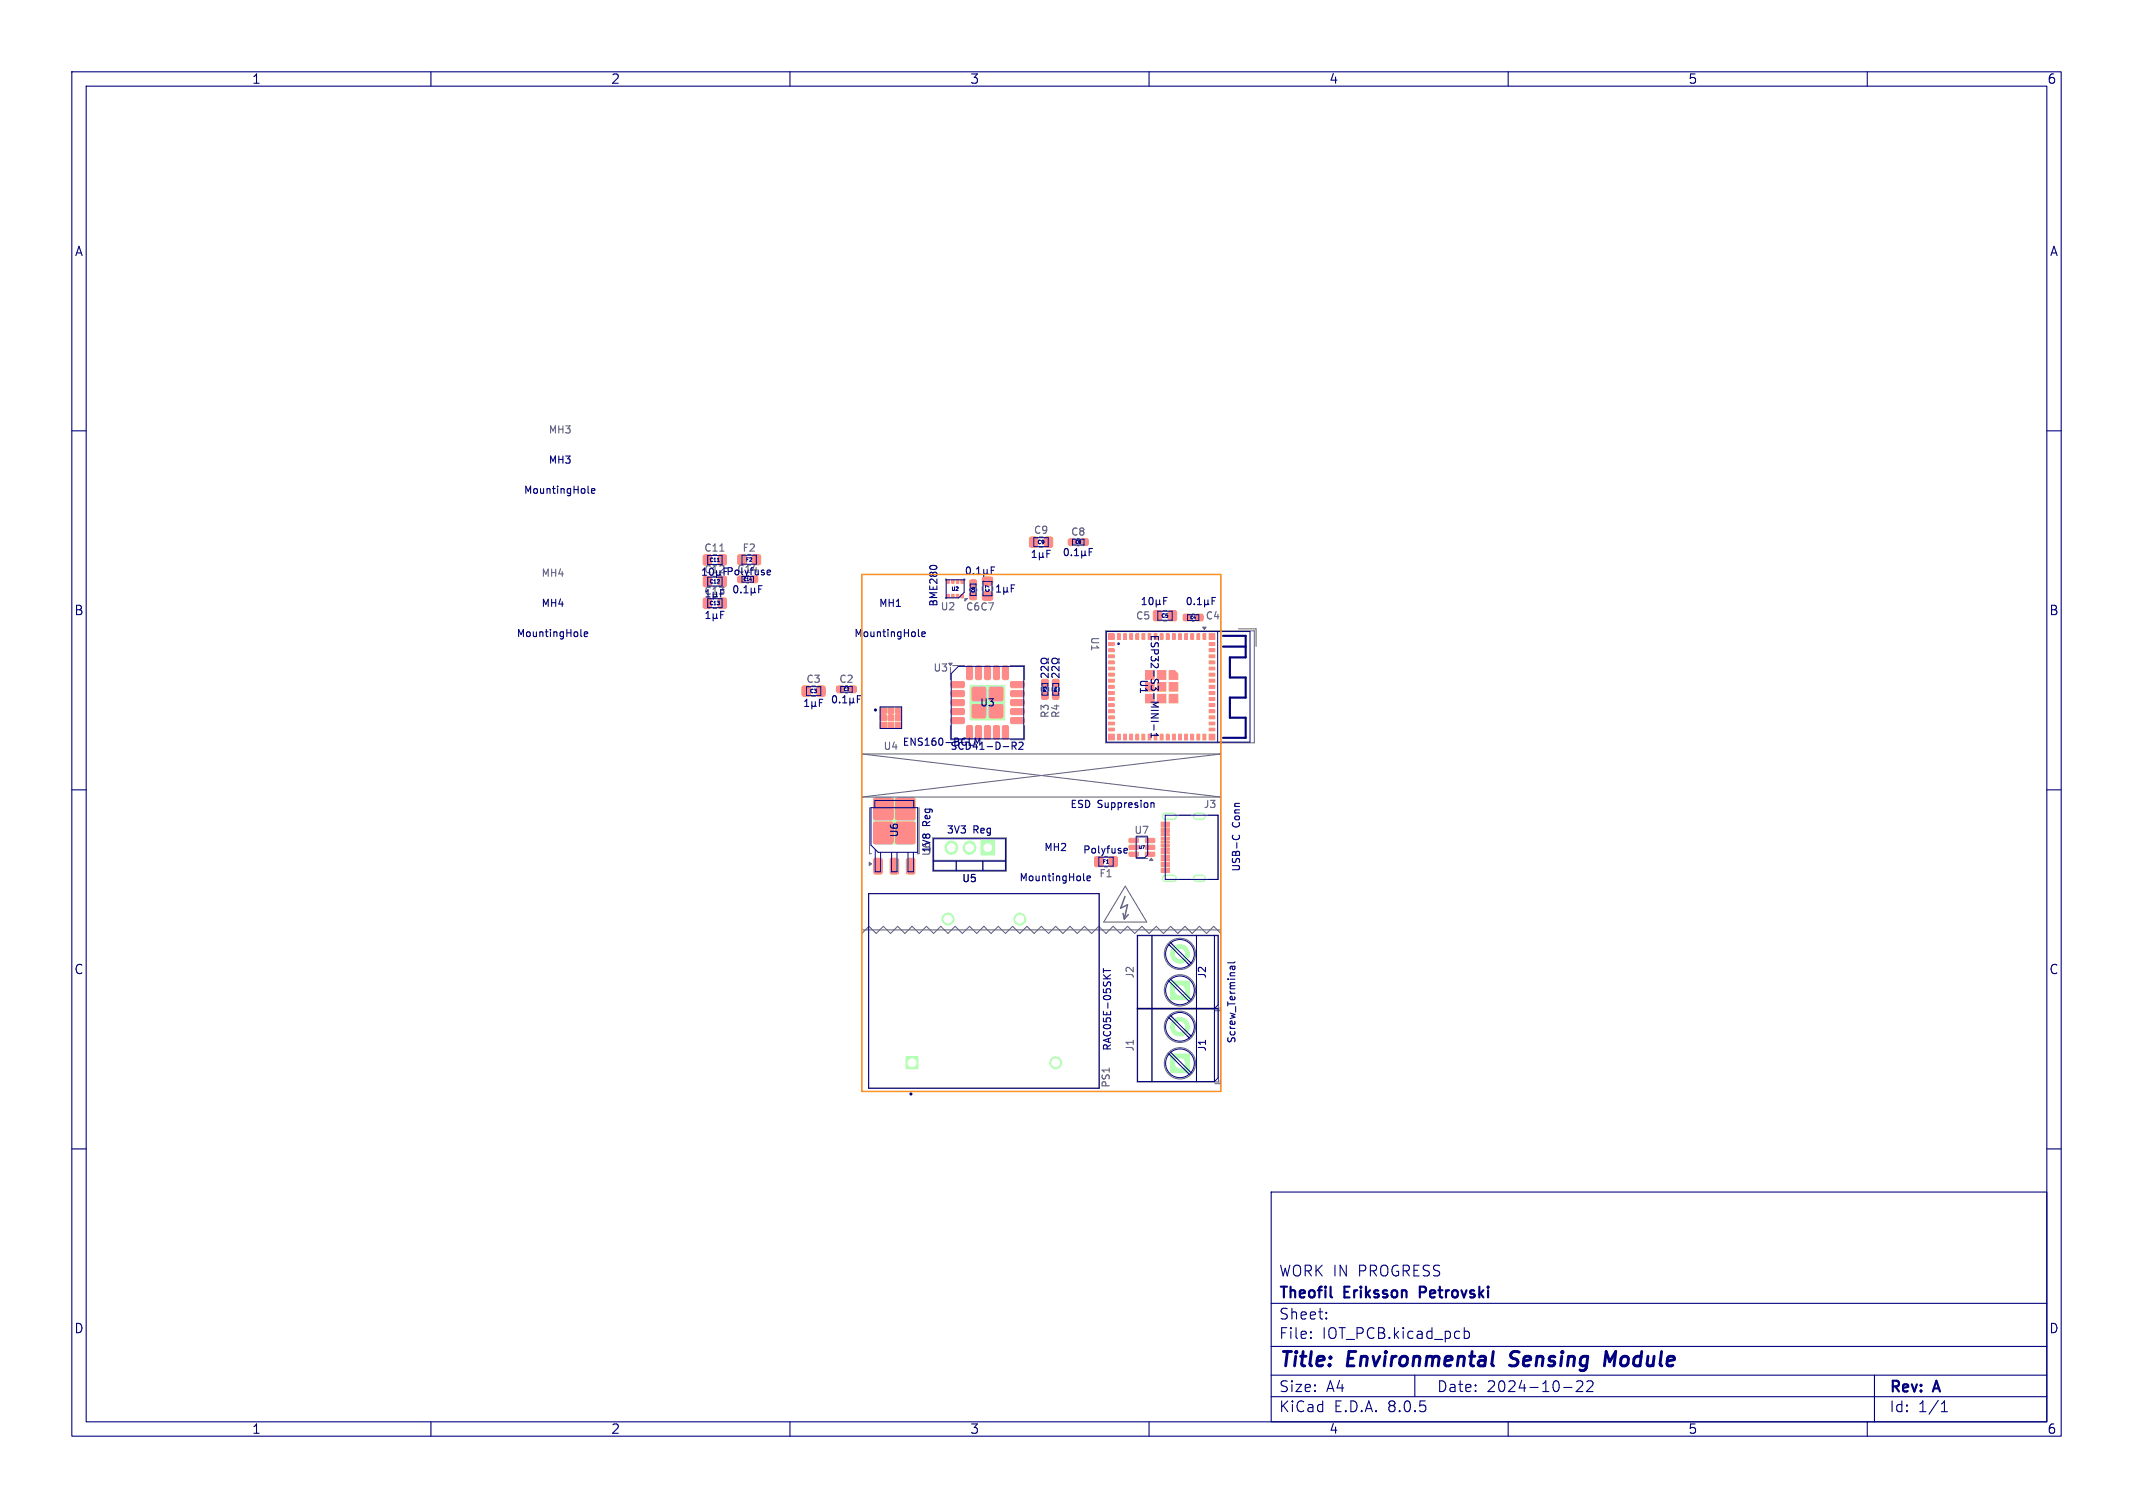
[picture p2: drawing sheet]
<svg xmlns="http://www.w3.org/2000/svg" width="297mm" height="210mm" viewBox="0 0 297 210" stroke-linecap="round" stroke-linejoin="round" font-family="sans-serif">
<g fill="#b3ffb3" stroke="#b3ffb3" stroke-width=".14">
<path d="M167.5 88.3h.4v.8h-.4z"/>
<path d="M166.6 88.3h.4v.8h-.4z"/>
<path d="M165.8 88.3h.4v.8h-.4z"/>
<path d="M164.9 88.3h.4v.8h-.4z"/>
<path d="M164.1 88.3h.4v.8h-.4z"/>
<path d="M163.3 88.3h.3v.8h-.3z"/>
<path d="M162.4 88.3h.4v.8h-.4z"/>
<path d="M161.6 88.3h.3v.8h-.3z"/>
<path d="M159 88.3h.4v.8h-.4z"/>
<path d="M158.2 88.3h.4v.8h-.4z"/>
<path d="M157.3 88.3h.4v.8h-.4z"/>
<path d="M156.5 88.3h.4v.8h-.4z"/>
<path d="M155.6 88.3h.4v.8h-.4z"/>
<path d="M154.3 89.5h.9v.4h-.9z"/>
<path d="M154.3 90.4h.9v.3h-.9z"/>
<path d="M154.3 91.2h.9v.4h-.9z"/>
<path d="M154.3 92.1h.9v.3h-.9z"/>
<path d="M154.3 92.9h.9v.4h-.9z"/>
<path d="M154.3 93.7h.9v.4h-.9z"/>
<path d="M154.3 94.6h.9v.4h-.9z"/>
<path d="M154.3 95.4h.9v.4h-.9z"/>
<path d="M154.3 96.3h.9v.4h-.9z"/>
<path d="M154.3 97.1h.9v.4h-.9z"/>
<path d="M154.3 98h.9v.4h-.9z"/>
<path d="M154.3 98.8h.9v.5h-.9z"/>
<path d="M154.3 99.7h.9v.4h-.9z"/>
<path d="M154.3 100.5h.9v.5h-.9z"/>
<path d="M154.3 101.4h.9v.4h-.9z"/>
<path d="M155.6 102.2h.4v.9h-.4z"/>
<path d="M156.5 102.2h.4v.9h-.4z"/>
<path d="M157.3 102.2h.4v.9h-.4z"/>
<path d="M158.2 102.2h.4v.9h-.4z"/>
<path d="M159 102.2h.4v.9h-.4z"/>
<path d="M159.9 102.2h.4v.9h-.4z"/>
<path d="M160.7 102.2h.4v.9h-.4z"/>
<path d="M161.6 102.2h.3v.9h-.3z"/>
<path d="M162.4 102.2h.4v.9h-.4z"/>
<path d="M163.3 102.2h.3v.9h-.3z"/>
<path d="M164.1 102.2h.4v.9h-.4z"/>
<path d="M164.9 102.2h.4v.9h-.4z"/>
<path d="M165.8 102.2h.4v.9h-.4z"/>
<path d="M166.6 102.2h.4v.9h-.4z"/>
<path d="M167.5 102.2h.4v.9h-.4z"/>
<path d="M168.3 101.4h.9v.4h-.9z"/>
<path d="M168.3 100.5h.9v.5h-.9z"/>
<path d="M168.3 99.7h.9v.4h-.9z"/>
<path d="M168.3 98.8h.9v.5h-.9z"/>
<path d="M168.3 98h.9v.4h-.9z"/>
<path d="M168.3 97.1h.9v.4h-.9z"/>
<path d="M168.3 96.3h.9v.4h-.9z"/>
<path d="M168.3 95.4h.9v.4h-.9z"/>
<path d="M168.3 94.6h.9v.4h-.9z"/>
<path d="M168.3 93.7h.9v.4h-.9z"/>
<path d="M168.3 92.9h.9v.4h-.9z"/>
<path d="M168.3 92.1h.9v.3h-.9z"/>
<path d="M168.3 91.2h.9v.4h-.9z"/>
<path d="M168.3 90.4h.9v.3h-.9z"/>
<path d="M168.3 89.5h.9v.4h-.9z"/>
<path d="M162.8 93.4h.8l.4 .4v.8h-1.2z"/>
<path d="M161.2 93.4h1.1v1.2h-1.1z"/>
<path d="M159.5 93.4h1.2v1.2h-1.2z"/>
<path d="M162.8 95.1h1.2v1.2h-1.2z"/>
<path d="M161.2 95.1h1.1v1.2h-1.1z"/>
<path d="M159.5 95.1h1.2v1.2h-1.2z"/>
<path d="M162.8 96.7h1.2v1.2h-1.2z"/>
<path d="M161.2 96.7h1.1v1.2h-1.1z"/>
<path d="M159.5 96.7h1.2v1.2h-1.2z"/>
<path d="M168.3 88.3h.9v.8h-.9z"/>
<path d="M154.3 88.3h.9v.8h-.9z"/>
<path d="M154.3 102.2h.9v.9h-.9z"/>
<path d="M168.3 102.2h.9v.9h-.9z"/>
<path d="M126.2 147.2h1.6v1.6h-1.6z"/>
<path d="M102.8 77.3h.2h.8l.1 .2-.1 1.1-.1 .1-.9-.1-.1-.2z"/>
<path d="M104.8 77.3h.2h.8l.1 .2-.1 1.1-.1 .1-.9-.1-.1-.2z"/>
<path d="M145.1 96.5h.8v.8h-.8z"/>
<path d="M145.1 94.7h.8v.8h-.8z"/>
<path d="M163 146.8h2.6v2.6h-2.6z"/>
<path d="M146.6 96.5h.8v.8h-.8z"/>
<path d="M146.6 94.7h.8v.8h-.8z"/>
<path d="M154.5 119.4l.1-.1 .9 .1 .1 .1-.1 1.1-.2 .1-.8-.1-.1-.1z"/>
<path d="M152.5 119.4l.1-.1 .9 .1 .1 .1-.1 1.1-.2 .1-.8-.1-.1-.1z"/>
<path d="M162.7 85.1l.2-.1 .9 .1v.2v1.1l-.2 .1-.9-.1v-.2z"/>
<path d="M160.7 85.1l.1-.1 .9 .1 .1 .2-.1 1.1-.2 .1-.8-.1-.1-.2z"/>
<path d="M121.7 119.6l.9-.1 .2 .2v1.8l-.1 .2h-.8l-.2-.1z"/>
<path d="M124 119.6l.9-.1 .2 .2v1.8l-.1 .2h-.8l-.3-.1z"/>
<path d="M121.7 114.5h.2h2.4l.1 .2-.1 2.8h-.2h-2.4l-.1-.2z"/>
<path d="M124.7 114.5h.2h2.5v.2v2.8h-.2h-2.5v-.2z"/>
<path d="M121.7 111.2l.2-.1h5.3l.2 .1v.2v5.9v.2h-.2h-5.3h-.2l-.1-.2v-5.9z"/>
<path d="M121.7 111.2l.2-.1 2.4 .1 .1 .2-.1 2.7-.2 .1-2.4-.1-.1-.2z"/>
<path d="M124.7 111.2l.2-.1 2.5 .1v.2v2.7l-.2 .1-2.5-.1v-.2z"/>
<path d="M126.3 119.6l.9-.1 .2 .2v1.8l-.1 .2h-.8l-.3-.1z"/>
<path d="M163 136.6h2.6v2.6h-2.6z"/>
<path d="M161.7 120.9h1.1v.6h-1.1z"/>
<path d="M161.7 120.1h1.1v.6h-1.1z"/>
<path d="M161.7 119.1h1.1v.3h-1.1z"/>
<path d="M161.7 118.1h1.1v.3h-1.1z"/>
<path d="M161.7 117.6h1.1v.3h-1.1z"/>
<path d="M161.7 116.6h1.1v.3h-1.1z"/>
<path d="M161.7 114.5h1.1v.6h-1.1z"/>
<path d="M161.7 115.3h1.1v.6h-1.1z"/>
<path d="M161.7 116.1h1.1v.3h-1.1z"/>
<path d="M161.7 117.1h1.1v.3h-1.1z"/>
<path d="M161.7 118.6h1.1v.3h-1.1z"/>
<path d="M161.7 119.6h1.1v.3h-1.1z"/>
<path d="M98 80.3h.2h.8l.1 .2-.1 1.1-.2 .1-.8-.1-.1-.1z"/>
<path d="M100.1 80.3h.1h.9l.1 .2-.1 1.1-.2 .1-.8-.1-.1-.1z"/>
<path d="M98 77.3h.2h.8l.1 .2-.1 1.1-.2 .1-.8-.1-.1-.1z"/>
<path d="M100.1 77.3h.1h.9l.1 .2-.1 1.1-.2 .1-.8-.1-.1-.1z"/>
<path d="M136.6 117.1h1.9v2h-1.9z"/>
<path d="M143.4 74.8h.2h.8l.1 .2-.1 1.2h-.1h-.9l-.1-.2z"/>
<path d="M145.5 74.8h.2h.8l.1 .2-.1 1.2h-.2h-.8l-.1-.2z"/>
<path d="M148.8 75.1h.9v.8h-.9z"/>
<path d="M150.5 75.1h1v.8h-1z"/>
<path d="M135.1 80.8h.8v.9h-.8z"/>
<path d="M135.1 82.5h.8v1h-.8z"/>
<path d="M116.5 95.6h1v.8h-1z"/>
<path d="M118.3 95.6h.9v.8h-.9z"/>
<path d="M159.5 118.7h1.2l.1 .5h-.2h-1l-.1-.1z"/>
<path d="M159.5 117.7h1.2l.1 .5-.2 .1h-1l-.1-.2z"/>
<path d="M159.5 116.8h1.2l.1 .5-.2 .1-1-.1-.1-.1z"/>
<path d="M157.2 116.8h1.2l.1 .5-.1 .1-1.1-.1-.1-.1z"/>
<path d="M157.2 117.7h1.2l.1 .5-.1 .1h-1.1l-.1-.2z"/>
<path d="M157.2 118.7h1.2l.1 .5h-.1h-1.1l-.1-.1z"/>
<path d="M133.8 82.8h.4v.5h-.4z"/>
<path d="M133.2 82.8h.3v.5h-.3z"/>
<path d="M132.5 82.8h.3v.5h-.3z"/>
<path d="M131.8 82.8h.4v.5h-.4z"/>
<path d="M131.8 80.7h.4v.5h-.4z"/>
<path d="M132.5 80.7h.3v.5h-.3z"/>
<path d="M133.2 80.7h.3v.5h-.3z"/>
<path d="M133.8 80.7h.4v.5h-.4z"/>
<path d="M98 83.3h.2h.8l.1 .2-.1 1.2h-.2h-.8l-.1-.2z"/>
<path d="M100.1 83.3h.1h.9l.1 .2-.1 1.2h-.2h-.8l-.1-.2z"/>
<path d="M132.5 95l1.7-.1 .1 .2v.5l-.2 .2h-1.6l-.1-.2z"/>
<path d="M132.5 96.2h1.7l.1 .2v.5l-.2 .1h-1.6l-.1-.2z"/>
<path d="M132.5 97.5l1.7-.1 .1 .2v.5l-.2 .2h-1.6l-.1-.2z"/>
<path d="M132.5 98.7h1.7l.1 .2v.5l-.2 .1h-1.6l-.1-.2z"/>
<path d="M132.5 100l1.7-.1 .1 .2v.5l-.2 .2h-1.6l-.1-.2z"/>
<path d="M134.6 101.1h.6l.2 .1v1.5l-.1 .2-.5 .1-.2-.2z"/>
<path d="M135.9 101.1h.6l.2 .1v1.5l-.2 .2-.5 .1-.2-.2z"/>
<path d="M137.1 101.1h.6l.2 .1v1.5l-.1 .2-.5 .1-.2-.2z"/>
<path d="M138.4 101.1h.6l.2 .1v1.5l-.2 .2-.5 .1-.2-.2z"/>
<path d="M139.6 101.1h.6l.2 .1v1.5l-.1 .2-.5 .1-.2-.2z"/>
<path d="M140.8 100l1.7-.1 .1 .2v.5l-.2 .2h-1.6l-.1-.2z"/>
<path d="M140.8 98.7h1.7l.1 .2v.5l-.2 .1h-1.6l-.1-.2z"/>
<path d="M140.8 97.5l1.7-.1 .1 .2v.5l-.2 .2h-1.6l-.1-.2z"/>
<path d="M140.8 96.2h1.7l.1 .2v.5l-.2 .1h-1.6l-.1-.2z"/>
<path d="M140.8 95l1.7-.1 .1 .2v.5l-.2 .2h-1.6l-.1-.2z"/>
<path d="M139.6 92.8l.6-.1 .2 .2v1.5l-.1 .2-.5 .1-.2-.2z"/>
<path d="M138.4 92.8l.6-.1 .2 .2v1.5l-.2 .2-.5 .1-.2-.2z"/>
<path d="M137.1 92.8l.6-.1 .2 .2v1.5l-.1 .2-.5 .1-.2-.2z"/>
<path d="M135.9 92.8l.6-.1 .2 .2v1.5l-.2 .2-.5 .1-.2-.2z"/>
<path d="M134.6 92.8l.6-.1 .2 .2v1.5l-.1 .2-.5 .1-.2-.2z"/>
<path d="M135.1 95.4h4.8v4.8h-4.8z"/>
<path d="M164.8 85.6h.9v.8h-.9z"/>
<path d="M166.5 85.6h1v.8h-1z"/>
<path d="M111.7 95.6l.2-.1 .9 .1v.2v1.1l-.2 .1-.9-.1v-.2z"/>
<path d="M113.8 95.6l.2-.1 .8 .1 .1 .2-.1 1.1-.1 .1-.9-.1-.1-.2z"/>
<path d="M122.6 98.5h.8v.8h-.8z"/>
<path d="M122.6 99.5h.8v.9h-.8z"/>
<path d="M122.6 100.6h.8v.8h-.8z"/>
<path d="M123.6 100.6h.9v.8h-.9z"/>
<path d="M124.7 100.6h.8v.8h-.8z"/>
<path d="M124.7 99.5h.8v.9h-.8z"/>
<path d="M124.7 98.5h.8v.8h-.8z"/>
<path d="M123.6 98.5h.9v.8h-.9z"/>
<path d="M123.7 99.6h.7v.7h-.7z"/>
<path d="M136.8 80.4l.2-.1 1.2 .1v.2v.8l-.2 .1-1.2-.1v-.1z"/>
<path d="M136.8 82.5l.2-.1 1.2 .1v.2v.8l-.2 .1-1.2-.1v-.2z"/>
<circle cx="147" cy="148" r=".82"/>
<circle cx="142" cy="128" r=".82"/>
<circle cx="132" cy="128" r=".82"/>
<circle cx="164.3" cy="143" r="1.3"/>
<circle cx="164.3" cy="132.8" r="1.3"/>
</g>
<path d="M162.3 113.7h1.1M166.6 113.7h.8M162.3 122.3h1.1M166.6 122.3h.8" fill="none" stroke="#b3ffb3" stroke-width="1.1"/>
<path d="M132.5 118v.1M135 118v.1" fill="none" stroke="#b3ffb3" stroke-width="1.9"/>
<g fill="#fff" stroke="#fff" stroke-width=".14">
<circle cx="127" cy="148" r=".55"/>
<circle cx="147" cy="148" r=".55"/>
<circle cx="142" cy="128" r=".55"/>
<circle cx="132" cy="128" r=".55"/>
<circle cx="164.3" cy="148.1" r=".65"/>
<circle cx="164.3" cy="143" r=".65"/>
<circle cx="77" cy="84" r="1.6"/>
<circle cx="164.3" cy="137.9" r=".65"/>
<circle cx="164.3" cy="132.8" r=".65"/>
<circle cx="163.3" cy="120.9" r=".32"/>
<circle cx="163.3" cy="115.1" r=".33"/>
<circle cx="137.5" cy="118.1" r=".55"/>
<circle cx="135" cy="118.1" r=".55"/>
<circle cx="132.5" cy="118.1" r=".55"/>
<circle cx="147" cy="118" r="1.6"/>
<circle cx="78" cy="64.1" r="1.6"/>
<circle cx="124" cy="84" r="1.6"/>
</g>
<path d="M162.3 113.7h1.1M166.6 113.7h.8M162.3 122.3h1.1M166.6 122.3h.8" fill="none" stroke="#fff" stroke-width=".65"/>
<g fill="#ff8a8a" stroke="#ff8a8a" stroke-width=".14">
<path d="M167.5 88.3h.4v.8h-.4z"/>
<path d="M166.6 88.3h.4v.8h-.4z"/>
<path d="M165.8 88.3h.4v.8h-.4z"/>
<path d="M164.9 88.3h.4v.8h-.4z"/>
<path d="M164.1 88.3h.4v.8h-.4z"/>
<path d="M163.3 88.3h.3v.8h-.3z"/>
<path d="M162.4 88.3h.4v.8h-.4z"/>
<path d="M161.6 88.3h.3v.8h-.3z"/>
<path d="M159 88.3h.4v.8h-.4z"/>
<path d="M158.2 88.3h.4v.8h-.4z"/>
<path d="M157.3 88.3h.4v.8h-.4z"/>
<path d="M156.5 88.3h.4v.8h-.4z"/>
<path d="M155.6 88.3h.4v.8h-.4z"/>
<path d="M154.3 89.5h.9v.4h-.9z"/>
<path d="M154.3 90.4h.9v.3h-.9z"/>
<path d="M154.3 91.2h.9v.4h-.9z"/>
<path d="M154.3 92.1h.9v.3h-.9z"/>
<path d="M154.3 92.9h.9v.4h-.9z"/>
<path d="M154.3 93.7h.9v.4h-.9z"/>
<path d="M154.3 94.6h.9v.4h-.9z"/>
<path d="M154.3 95.4h.9v.4h-.9z"/>
<path d="M154.3 96.3h.9v.4h-.9z"/>
<path d="M154.3 97.1h.9v.4h-.9z"/>
<path d="M154.3 98h.9v.4h-.9z"/>
<path d="M154.3 98.8h.9v.5h-.9z"/>
<path d="M154.3 99.7h.9v.4h-.9z"/>
<path d="M154.3 100.5h.9v.5h-.9z"/>
<path d="M154.3 101.4h.9v.4h-.9z"/>
<path d="M155.6 102.2h.4v.9h-.4z"/>
<path d="M156.5 102.2h.4v.9h-.4z"/>
<path d="M157.3 102.2h.4v.9h-.4z"/>
<path d="M158.2 102.2h.4v.9h-.4z"/>
<path d="M159 102.2h.4v.9h-.4z"/>
<path d="M159.9 102.2h.4v.9h-.4z"/>
<path d="M160.7 102.2h.4v.9h-.4z"/>
<path d="M161.6 102.2h.3v.9h-.3z"/>
<path d="M162.4 102.2h.4v.9h-.4z"/>
<path d="M163.3 102.2h.3v.9h-.3z"/>
<path d="M164.1 102.2h.4v.9h-.4z"/>
<path d="M164.9 102.2h.4v.9h-.4z"/>
<path d="M165.8 102.2h.4v.9h-.4z"/>
<path d="M166.6 102.2h.4v.9h-.4z"/>
<path d="M167.5 102.2h.4v.9h-.4z"/>
<path d="M168.3 101.4h.9v.4h-.9z"/>
<path d="M168.3 100.5h.9v.5h-.9z"/>
<path d="M168.3 99.7h.9v.4h-.9z"/>
<path d="M168.3 98.8h.9v.5h-.9z"/>
<path d="M168.3 98h.9v.4h-.9z"/>
<path d="M168.3 97.1h.9v.4h-.9z"/>
<path d="M168.3 96.3h.9v.4h-.9z"/>
<path d="M168.3 95.4h.9v.4h-.9z"/>
<path d="M168.3 94.6h.9v.4h-.9z"/>
<path d="M168.3 93.7h.9v.4h-.9z"/>
<path d="M168.3 92.9h.9v.4h-.9z"/>
<path d="M168.3 92.1h.9v.3h-.9z"/>
<path d="M168.3 91.2h.9v.4h-.9z"/>
<path d="M168.3 90.4h.9v.3h-.9z"/>
<path d="M168.3 89.5h.9v.4h-.9z"/>
<path d="M162.8 93.4h.8l.4 .4v.8h-1.2z"/>
<path d="M161.2 93.4h1.1v1.2h-1.1z"/>
<path d="M159.5 93.4h1.2v1.2h-1.2z"/>
<path d="M162.8 95.1h1.2v1.2h-1.2z"/>
<path d="M161.2 95.1h1.1v1.2h-1.1z"/>
<path d="M159.5 95.1h1.2v1.2h-1.2z"/>
<path d="M162.8 96.7h1.2v1.2h-1.2z"/>
<path d="M161.2 96.7h1.1v1.2h-1.1z"/>
<path d="M159.5 96.7h1.2v1.2h-1.2z"/>
<path d="M168.3 88.3h.9v.8h-.9z"/>
<path d="M154.3 88.3h.9v.8h-.9z"/>
<path d="M154.3 102.2h.9v.9h-.9z"/>
<path d="M168.3 102.2h.9v.9h-.9z"/>
<path d="M102.8 77.3h.2h.8l.1 .2-.1 1.1-.1 .1-.9-.1-.1-.2z"/>
<path d="M104.8 77.3h.2h.8l.1 .2-.1 1.1-.1 .1-.9-.1-.1-.2z"/>
<path d="M145.1 96.5h.8v.8h-.8z"/>
<path d="M145.1 94.7h.8v.8h-.8z"/>
<path d="M146.6 96.5h.8v.8h-.8z"/>
<path d="M146.6 94.7h.8v.8h-.8z"/>
<path d="M154.5 119.4l.1-.1 .9 .1 .1 .1-.1 1.1-.2 .1-.8-.1-.1-.1z"/>
<path d="M152.5 119.4l.1-.1 .9 .1 .1 .1-.1 1.1-.2 .1-.8-.1-.1-.1z"/>
<path d="M162.7 85.1l.2-.1 .9 .1v.2v1.1l-.2 .1-.9-.1v-.2z"/>
<path d="M160.7 85.1l.1-.1 .9 .1 .1 .2-.1 1.1-.2 .1-.8-.1-.1-.2z"/>
<path d="M121.7 119.6l.9-.1 .2 .2v1.8l-.1 .2h-.8l-.2-.1z"/>
<path d="M124 119.6l.9-.1 .2 .2v1.8l-.1 .2h-.8l-.3-.1z"/>
<path d="M121.7 114.5h.2h2.4l.1 .2-.1 2.8h-.2h-2.4l-.1-.2z"/>
<path d="M124.7 114.5h.2h2.5v.2v2.8h-.2h-2.5v-.2z"/>
<path d="M121.7 111.2l.2-.1 2.4 .1 .1 .2-.1 2.7-.2 .1-2.4-.1-.1-.2z"/>
<path d="M124.7 111.2l.2-.1 2.5 .1v.2v2.7l-.2 .1-2.5-.1v-.2z"/>
<path d="M126.3 119.6l.9-.1 .2 .2v1.8l-.1 .2h-.8l-.3-.1z"/>
<path d="M161.7 120.9h1.1v.6h-1.1z"/>
<path d="M161.7 120.1h1.1v.6h-1.1z"/>
<path d="M161.7 119.1h1.1v.3h-1.1z"/>
<path d="M161.7 118.1h1.1v.3h-1.1z"/>
<path d="M161.7 117.6h1.1v.3h-1.1z"/>
<path d="M161.7 116.6h1.1v.3h-1.1z"/>
<path d="M161.7 114.5h1.1v.6h-1.1z"/>
<path d="M161.7 115.3h1.1v.6h-1.1z"/>
<path d="M161.7 116.1h1.1v.3h-1.1z"/>
<path d="M161.7 117.1h1.1v.3h-1.1z"/>
<path d="M161.7 118.6h1.1v.3h-1.1z"/>
<path d="M161.7 119.6h1.1v.3h-1.1z"/>
<path d="M98 80.3h.2h.8l.1 .2-.1 1.1-.2 .1-.8-.1-.1-.1z"/>
<path d="M100.1 80.3h.1h.9l.1 .2-.1 1.1-.2 .1-.8-.1-.1-.1z"/>
<path d="M98 77.3h.2h.8l.1 .2-.1 1.1-.2 .1-.8-.1-.1-.1z"/>
<path d="M100.1 77.3h.1h.9l.1 .2-.1 1.1-.2 .1-.8-.1-.1-.1z"/>
<path d="M143.4 74.8h.2h.8l.1 .2-.1 1.2h-.1h-.9l-.1-.2z"/>
<path d="M145.5 74.8h.2h.8l.1 .2-.1 1.2h-.2h-.8l-.1-.2z"/>
<path d="M148.8 75.1h.9v.8h-.9z"/>
<path d="M150.5 75.1h1v.8h-1z"/>
<path d="M135.1 80.8h.8v.9h-.8z"/>
<path d="M135.1 82.5h.8v1h-.8z"/>
<path d="M116.5 95.6h1v.8h-1z"/>
<path d="M118.3 95.6h.9v.8h-.9z"/>
<path d="M159.5 118.7h1.2l.1 .5h-.2h-1l-.1-.1z"/>
<path d="M159.5 117.7h1.2l.1 .5-.2 .1h-1l-.1-.2z"/>
<path d="M159.5 116.8h1.2l.1 .5-.2 .1-1-.1-.1-.1z"/>
<path d="M157.2 116.8h1.2l.1 .5-.1 .1-1.1-.1-.1-.1z"/>
<path d="M157.2 117.7h1.2l.1 .5-.1 .1h-1.1l-.1-.2z"/>
<path d="M157.2 118.7h1.2l.1 .5h-.1h-1.1l-.1-.1z"/>
<path d="M133.8 82.8h.4v.5h-.4z"/>
<path d="M133.2 82.8h.3v.5h-.3z"/>
<path d="M132.5 82.8h.3v.5h-.3z"/>
<path d="M131.8 82.8h.4v.5h-.4z"/>
<path d="M131.8 80.7h.4v.5h-.4z"/>
<path d="M132.5 80.7h.3v.5h-.3z"/>
<path d="M133.2 80.7h.3v.5h-.3z"/>
<path d="M133.8 80.7h.4v.5h-.4z"/>
<path d="M98 83.3h.2h.8l.1 .2-.1 1.2h-.2h-.8l-.1-.2z"/>
<path d="M100.1 83.3h.1h.9l.1 .2-.1 1.2h-.2h-.8l-.1-.2z"/>
<path d="M135.4 95.8l.2-.1 1.6 .1 .1 .1-.1 1.6-.2 .1-1.6-.1-.1-.1z"/>
<path d="M135.4 98.2l.2-.1 1.6 .1 .1 .1-.1 1.6-.2 .1-1.6-.1-.1-.1z"/>
<path d="M137.8 95.8l.2-.1 1.6 .1 .1 .1-.1 1.6-.2 .1-1.6-.1-.1-.1z"/>
<path d="M137.8 98.2l.2-.1 1.6 .1 .1 .1-.1 1.6-.2 .1-1.6-.1-.1-.1z"/>
<path d="M132.5 95l1.7-.1 .1 .2v.5l-.2 .2h-1.6l-.1-.2z"/>
<path d="M132.5 96.2h1.7l.1 .2v.5l-.2 .1h-1.6l-.1-.2z"/>
<path d="M132.5 97.5l1.7-.1 .1 .2v.5l-.2 .2h-1.6l-.1-.2z"/>
<path d="M132.5 98.7h1.7l.1 .2v.5l-.2 .1h-1.6l-.1-.2z"/>
<path d="M132.5 100l1.7-.1 .1 .2v.5l-.2 .2h-1.6l-.1-.2z"/>
<path d="M134.6 101.1h.6l.2 .1v1.5l-.1 .2-.5 .1-.2-.2z"/>
<path d="M135.9 101.1h.6l.2 .1v1.5l-.2 .2-.5 .1-.2-.2z"/>
<path d="M137.1 101.1h.6l.2 .1v1.5l-.1 .2-.5 .1-.2-.2z"/>
<path d="M138.4 101.1h.6l.2 .1v1.5l-.2 .2-.5 .1-.2-.2z"/>
<path d="M139.6 101.1h.6l.2 .1v1.5l-.1 .2-.5 .1-.2-.2z"/>
<path d="M140.8 100l1.7-.1 .1 .2v.5l-.2 .2h-1.6l-.1-.2z"/>
<path d="M140.8 98.7h1.7l.1 .2v.5l-.2 .1h-1.6l-.1-.2z"/>
<path d="M140.8 97.5l1.7-.1 .1 .2v.5l-.2 .2h-1.6l-.1-.2z"/>
<path d="M140.8 96.2h1.7l.1 .2v.5l-.2 .1h-1.6l-.1-.2z"/>
<path d="M140.8 95l1.7-.1 .1 .2v.5l-.2 .2h-1.6l-.1-.2z"/>
<path d="M139.6 92.8l.6-.1 .2 .2v1.5l-.1 .2-.5 .1-.2-.2z"/>
<path d="M138.4 92.8l.6-.1 .2 .2v1.5l-.2 .2-.5 .1-.2-.2z"/>
<path d="M137.1 92.8l.6-.1 .2 .2v1.5l-.1 .2-.5 .1-.2-.2z"/>
<path d="M135.9 92.8l.6-.1 .2 .2v1.5l-.2 .2-.5 .1-.2-.2z"/>
<path d="M134.6 92.8l.6-.1 .2 .2v1.5l-.1 .2-.5 .1-.2-.2z"/>
<path d="M164.8 85.6h.9v.8h-.9z"/>
<path d="M166.5 85.6h1v.8h-1z"/>
<path d="M111.7 95.6l.2-.1 .9 .1v.2v1.1l-.2 .1-.9-.1v-.2z"/>
<path d="M113.8 95.6l.2-.1 .8 .1 .1 .2-.1 1.1-.1 .1-.9-.1-.1-.2z"/>
<path d="M122.6 98.5h.8v.8h-.8z"/>
<path d="M122.6 99.5h.8v.9h-.8z"/>
<path d="M122.6 100.6h.8v.8h-.8z"/>
<path d="M123.6 100.6h.9v.8h-.9z"/>
<path d="M124.7 100.6h.8v.8h-.8z"/>
<path d="M124.7 99.5h.8v.9h-.8z"/>
<path d="M124.7 98.5h.8v.8h-.8z"/>
<path d="M123.6 98.5h.9v.8h-.9z"/>
<path d="M123.7 99.6h.7v.7h-.7z"/>
<path d="M136.8 80.4l.2-.1 1.2 .1v.2v.8l-.2 .1-1.2-.1v-.1z"/>
<path d="M136.8 82.5l.2-.1 1.2 .1v.2v.8l-.2 .1-1.2-.1v-.2z"/>
</g>
<g fill="none" stroke="#626262" stroke-width=".14">
<path d="M144.7 76.2h.5M150 76h.3M99.3 84.7h.5M104 81.2h.3M113 97h.5M117.7 96.5h.3M131.6 83.2v.2h.2M131.8 80.7h-.2v.1M132.3 92.9v1.8M132.6 92.7h1.7M135 82v.3M136 82v.3"/>
<path d="M136.8 81.7v.5M140.7 92.7h2v2M145 95.7v.6M146 95.7v.6M146.5 95.7v.6M147.5 95.7v.6M153.9 87.8h20.7v15.6h-20.7zM162 85h.5M162 86.5h.5M166 85.5h.3M166 86.5h.3M172.5 87.6h2.4v2.4"/>
<path d="M120 105l50 6h-50l50-6zM121.1 112.5v6.4h.2M128 112.5v6.4h-.3M129.9 116.7h10.2v4.6h-10.2zM129.9 119.8h10.2M132.3 101v2M133.1 119.8v1.5M136.9 119.8v1.5M142.7 101v2h-2M158.2 119.6h1.6M164.2 113.5h1.6M168.2 113.5h1.4v9h-1.4"/>
<path d="M120 130l1-1 1 1 1-1 1 1 1-1 1 1 1-1 1 1 1-1 1 1 1-1 1 1 1-1 1 1 1-1 1 1 1-1 1 1 1-1 1 1 1-1 1 1 1-1 1 1 1-1 1 1 1-1 1 1 1-1 1 1 1-1 1 1 1-1 1 1 1-1 1 1 1-1 1 1 1-1 1 1 1-1 1 1 1-1 1 1 1-1 1 1 1-1 1 1 1-1 1 1M120 129.5h50M120.9 124.5h32.1v27.1h-32.1zM153.8 120.7h.4M156.7 123.4l3 5h-6zM158.3 130.2h11.4v20.5h-11.4zM160.4 130.2v20.5M162.6 131.5l.4 .3M162.6 136.5l.2 .1M162.9 131.2l.4 .4M162.9 136.3l.1 .1M164.2 122.5h1.6"/>
<path d="M165.3 134.1l.4 .4M165.6 133.8l.4 .4M165.6 139.5l.1 .1M165.8 139.2l.2 .1M166.6 130.2v20.5M169.1 130.2v20.5M158.3 140.4h11.4M158.3 140.5h11.4M162.6 141.6l.4 .4M162.6 146.7l.2 .1M162.9 141.3l.4 .4M162.9 146.4l.1 .1"/>
<path d="M165.3 144.3l.4 .4M165.6 144l.4 .4M165.6 149.6l.1 .1M165.8 149.4l.2 .1M169.9 150.4v.5h-.7M169.9 140.3v.5h-.7"/>
<circle cx="164.3" cy="132.8" r="2.18"/>
<circle cx="164.3" cy="137.9" r="2.18"/>
<circle cx="164.3" cy="143" r="2.18"/>
<circle cx="164.3" cy="148.1" r="2.18"/>
</g>
<g fill="none" stroke="#626262" stroke-width=".2">
<path d="M156.4 127.2l.1 .8M156.7 124.8l-.7 1.7 1-.5-.5 2M157.1 127.4l-.6 .6"/>
<circle cx="121.9" cy="98.9" r=".1"/>
<circle cx="126.8" cy="152.4" r=".1"/>
</g>
<path d="M100.2 76.8h.6" fill="none" stroke="#626262" stroke-width=".15"/>
<g fill="#626262" stroke="#626262" stroke-width=".14">
<path d="M167.5 87.3h.4l-.2 .4z"/>
<path d="M121 120.1l.4 .2-.4 .2z"/>
<path d="M160.3 119.5l.2 .3h-.4z"/>
<path d="M134.3 83.4h.4l-.4 .3z"/>
<path d="M132.1 92.4h.5l-.3 .3z"/>
</g>
<g fill="none" stroke="#000080" stroke-width=".15">
<path d="M10 10h277v190h-277zM12 12h273v186h-273zM60 10v2M110 10v2M160 10v2M210 10v2M260 10v2M10 60h2M285 60h2M81.9 67.7v.9l.1 .1M82.4 68.4l.4-.1v-.2l-.3-.1-.1 .2v.5h.4M106.8 79.7l.5-.1-.1-.2h-.2l-.2 .1 .1 .5h.3"/>
<path d="M129.6 78.8l.2-.1 .6 .1M138 79.4h.4M138 79h.5M151.7 76.9h.3M151.7 76.4h.4M80.9 87.7v.8l.1 .2M81.4 88.3l.4-.1v-.2h-.3l-.1 .1v.5h.4M105.6 82h.4M105.6 81.6h.5M119.4 97.4h.3M119.4 96.9h.5M127.9 87.7v.8l.1 .2"/>
<path d="M128.4 88.3l.4-.1v-.2h-.3l-.1 .1v.5h.4M146 93.8v.6l-.8-.6-.2 .2 .1 .3M146 91.7v.2h-.2a.43 .43 0 0 0-.6-.2 .43 .43 0 0 0-.2 .6 .46 .46 0 0 0 .8-.1h.2v.2M146 92.8v.6l-.8-.6-.2 .2 .1 .4M147.5 93.8v.6l-.8-.6-.2 .2 .1 .3M147.5 92.8v.6l-.8-.6-.2 .2 .1 .4M147.5 91.7v.2h-.2a.43 .43 0 0 0-.6-.2 .43 .43 0 0 0-.2 .6 .46 .46 0 0 0 .8-.1h.2v.2M161.3 99.4l-1 .6h1M162 83.7h.4M162 83.2h.5M168.8 83.7h.3M168.8 83.2h.5"/>
<path d="M10 110h2M135.8 103.8v-1l.3 .7 .3-.7v1M140.9 103.9l.5-.1 .1-.1v-.2l-.6-.1v1M141.2 103.9l.3 .5M141.9 103.5l.4-.1 .2 .2-.7 .8h.7M156.5 118.5l.5-.1-.1-.2-.3-.1-.1 .2v.5h.4M160.3 111.9l.1-.1h.2l.1 .7M160.3 111.8v.7M160.3 100.5h1M160.3 102.1v.6M160.7 100.9v.8M161 102.1l.3 .3h-1"/>
<path d="M171.7 116.3l-.1 .2v.2M172.5 116.3l.1 .2-.1 .2M285 110h2M150.9 121.7v.8l.1 .2M151.4 122.3l.4-.1v-.2h-.3l-.1 .1v.5h.4M153.6 135.7l.6 .6M153.6 134.9v.6M153.6 135.2h1M154.6 135.7l-.5 .5M171.5 134.6l.1 .4M171.9 134.6v.4M172 134.6h-.7v.4"/>
<path d="M172 133.9l-.2 .2h-.8M10 160h2M285 160h2M177 166h108v32h-108zM60 198v2M110 198v2M160 198v2M177 194.5h108M177 191.5h108M177 187.5h108M177 181.5h108M182.5 186.3h.1l-.1 .1"/>
<path d="M182.5 186.3v.1M182.5 185.5v.1M182.5 185.5h.1l-.1 .1M184.7 183.6v.1M184.7 183.6h-.1l.1 .1M184.7 182.8v.1M184.7 182.8h-.1l.1 .1M197 191.5v3M203.9 184.9v1.5M203.9 185.5l.4-.1 .3 .3v.4l-.1 .2-.2 .1-.4-.1M210 198v2M217.7 193.2h1.2"/>
<path d="M220.3 192.4l.1 .2-.1 .3-.8 .9h.9M221.7 192.4l.1 .2-.1 .3-.8 .9h.9M260 198v2M261 191.5v6.5M270.3 196.6h.9M270.3 195.5l.4-.4v1.5"/>
<circle cx="155.7" cy="89.7" r=".11"/>
</g>
<path d="M210.2 190.1l.2 .1M210.5 188.4l-.1 .2v.4M225 188.2l-.9 1.4-.5-1.4-.2 2" fill="none" stroke="#000080" stroke-width=".4"/>
<path d="M170.3 88.5h3.1v3h-2.1v2.9h2.1v2.7h-2.1v2.9h2.1v2.8h-3.1M170.3 90.1h3.1M197.7 180h.6M198.3 179.2h-.6v1.5M185.3 180.6l.2 .1" fill="none" stroke="#000080" stroke-width=".3"/>
<g fill="none" stroke="#000080" stroke-width=".14">
<path d="M98.5 77.4v1.2M99.9 78.2h.3M100.5 77.4v1.2M103.3 77.3v1.3M105.3 77.3v1.3M144 74.9v1.2h2v-1.2M149.3 75.1v.8h1.6v-.8M98.5 80.4v1.2M98.5 83.4v1.2h2v-1.2M100.5 80.4v1.2M112.3 95.6v1.3h2v-1.3M117.1 95.6v.8h1.6v-.8"/>
<path d="M122.5 98.4h3v3h-3zM131.8 80.7h2.4v1.8l-.7 .8h-1.7zM133.5 92.8h9v10.1h-10v-9.1zM135.1 81.3h.8v1.6h-.8zM136.9 81v2h1.2v-2M145.1 95.2h.8v1.6h-.8zM146.6 95.2h.8v1.6h-.8zM154 88h20v15.4h-20zM161.2 85.1h2v1.3h-2zM165.3 85.6h1.6v.8h-1.6zM169.6 88v15.4M121.3 112.5h6.5v6.2h-5.5l-1-1z"/>
<path d="M121.8 112.5v-1h5.4v1M121.9 118.3v3.1h.7v-2.7M124.2 118.7v2.7h.7v-2.7M126.4 118.7v2.7h.8v-2.7M130 116.8h10v4.4h-10zM130 119.9h10M133.2 119.9v1.3M136.9 119.9v1.3M153 119.4v1.2h2v-1.2M158.2 116.5v3h1.2l.4-.4v-2.6M162.3 113.5h7.3v9h-7.3zM120.9 124.5h32.1v27.1h-32.1z"/>
<path d="M160.4 130.3v20.3M162.8 131.6l2.8 2.8M162.8 136.6l2.8 2.8M163 131.3l2.8 2.8M163 136.4l2.8 2.8M166.6 130.3v20.3M169.1 130.3v20.3M158.4 140.5h11.2v9.6l-.5 .5M162.8 141.7l2.8 2.8M162.8 146.8l2.8 2.8M163 141.5l2.8 2.8M163 146.6l2.8 2.8"/>
<path d="M169.1 140.5l.5-.5v-9.7h-11.2v20.3h10.7"/>
<circle cx="164.3" cy="132.8" r="2"/>
<circle cx="164.3" cy="137.9" r="2"/>
<circle cx="164.3" cy="143" r="2"/>
<circle cx="164.3" cy="148.1" r="2"/>
</g>
<g fill="none" stroke="#000080" stroke-width=".2">
<circle cx="121.9" cy="98.9" r=".1"/>
<circle cx="126.8" cy="152.4" r=".1"/>
</g>
<path d="M120 80h50v72h-50z" fill="none" stroke="#ff8000" stroke-width=".2"/>
<g font-size="2.8" fill="#000080">
<text x="178" y="190.9">Title:</text>
<text x="187.7" y="190.9">Environmental</text>
<text x="211.1" y="190.9">Sensing</text>
<text x="225.1" y="190.9">Module</text>
</g>
<g font-size="2.1" fill="#000080">
<text x="178" y="178">WORK IN</text>
<text x="189.2" y="178">PROGRESS</text>
<text x="178" y="184">Sheet:</text>
<text x="178" y="181.2">Theofil</text>
<text x="187.2" y="181.2">Eriksson</text>
<text x="198.3" y="181.2">Petrovski</text>
<text x="178" y="186.7">File:</text>
<text x="184.1" y="186.7">IOT_PCB.kicad_pcb</text>
<text x="178" y="196.9">KiCad</text>
<text x="178" y="194.1">Size:</text>
<text x="184.7" y="194.1">A4</text>
<text x="185.7" y="196.9">E.D.A.</text>
<text x="193.3" y="196.9">8.0.5</text>
<text x="200" y="194.1">Date:</text>
<text x="207" y="194.1">2024-10-22</text>
<text x="263" y="194.3">Rev:</text>
<text x="263" y="196.9">Id:</text>
<text x="267.1" y="196.9">1/1</text>
<text x="269.4" y="194.3">A</text>
</g>
<g font-size="1.8" fill="#000080">
<text x="35" y="11.9">1</text>
<text x="85" y="11.9">2</text>
<text x="135" y="11.9">3</text>
<text x="185" y="11.9">4</text>
<text x="235" y="11.9">5</text>
<text x="285" y="11.9">6</text>
<text x="10.3" y="35.9">A</text>
<text x="285.4" y="35.9">A</text>
<text x="10.3" y="85.9">B</text>
<text x="285.3" y="85.9">B</text>
<text x="10.3" y="135.9">C</text>
<text x="285.3" y="135.9">C</text>
<text x="10.3" y="185.9">D</text>
<text x="285.3" y="185.9">D</text>
<text x="35" y="199.9">1</text>
<text x="85" y="199.9">2</text>
<text x="135" y="199.9">3</text>
<text x="185" y="199.9">4</text>
<text x="235" y="199.9">5</text>
<text x="285" y="199.9">6</text>
</g>
<g font-size="1.4" fill="#626262">
<text x="76.3" y="60.6">MH3</text>
<text x="75.3" y="80.5">MH4</text>
<text x="130.9" y="85.2">U2</text>
<text x="134.4" y="85.2">C6C7</text>
<text x="151.7" y="88.6" transform="rotate(90 151.7 88.6)">U1</text>
<text x="158.1" y="86.5">C5</text>
<text x="167.8" y="86.5">C4</text>
<text x="129.9" y="93.7">U3</text>
<text x="146.2" y="100.1" transform="rotate(-90 146.2 100.1)">R3</text>
<text x="147.7" y="100.1" transform="rotate(-90 147.7 100.1)">R4</text>
<text x="122.9" y="104.6">U4</text>
<text x="167.5" y="112.7">J3</text>
<text x="153" y="122.4">F1</text>
<text x="158.1" y="136.4" transform="rotate(-90 158.1 136.4)">J2</text>
<text x="158.1" y="146.5" transform="rotate(-90 158.1 146.5)">J1</text>
<text x="154.7" y="151.6" transform="rotate(-90 154.7 151.6)">PS1</text>
</g>
<g font-size="1.4" fill="#000080">
<text x="76.3" y="64.8">MH3</text>
<text x="72.9" y="69">MountingHole</text>
<text x="98" y="77">C11</text>
<text x="103.3" y="77">F2</text>
<text x="143.4" y="77.9">1µF</text>
<text x="143.9" y="74.5">C9</text>
<text x="147.9" y="77.7">0.1µF</text>
<text x="149" y="74.8">C8</text>
<text x="97.5" y="80.4">10µF Polyfuse</text>
<text x="98" y="80">C12</text>
<text x="98" y="83">C13</text>
<text x="101.8" y="82.8">0.1µF</text>
<text x="102.5" y="80">C14</text>
<text x="134.2" y="80.2">0.1µF</text>
<text x="138.4" y="82.7">1µF</text>
<text x="71.9" y="88.9">MountingHole</text>
<text x="75.3" y="84.7">MH4</text>
<text x="98" y="86.4">1µF</text>
<text x="118.9" y="88.9">MountingHole</text>
<text x="122.3" y="84.7">MH1</text>
<text x="130.7" y="84.6" transform="rotate(-90 130.7 84.6)">BME280</text>
<text x="158.7" y="84.5">10µF</text>
<text x="160" y="88.3" transform="rotate(90 160 88.3)">ESP32-S3-MINI-1</text>
<text x="165" y="84.5">0.1µF</text>
<text x="112.2" y="95.3">C3</text>
<text x="116.8" y="95.3">C2</text>
<text x="158.5" y="94.5" transform="rotate(90 158.5 94.5)">U1</text>
<text x="111.7" y="98.7">1µF</text>
<text x="115.6" y="98.2">0.1µF</text>
<text x="136.4" y="98.6">U3</text>
<text x="125.6" y="104.1">ENS160-BGLM</text>
<text x="132.2" y="104.6">SCD41-D-R2</text>
<text x="148.9" y="112.7">ESD</text>
<text x="152.8" y="112.7">Suppresion</text>
<text x="125.2" y="116.7" transform="rotate(-90 125.2 116.7)">U6</text>
<text x="129.7" y="119.3" transform="rotate(-90 129.7 119.3)">U6</text>
<text x="129.8" y="118.9" transform="rotate(-90 129.8 118.9)">1V8</text>
<text x="129.8" y="115.1" transform="rotate(-90 129.8 115.1)">Reg</text>
<text x="131.7" y="116.3">3V3</text>
<text x="135.5" y="116.3">Reg</text>
<text x="145.3" y="118.7">MH2</text>
<text x="150.7" y="119.1">Polyfuse</text>
<text x="157.8" y="116.3">U7</text>
<text x="172.9" y="115.2" transform="rotate(-90 172.9 115.2)">Conn</text>
<text x="133.9" y="123.1">U5</text>
<text x="141.9" y="122.9">MountingHole</text>
<text x="172.9" y="121.5" transform="rotate(-90 172.9 121.5)">USB-C</text>
<text x="168.1" y="136.4" transform="rotate(-90 168.1 136.4)">J2</text>
<text x="154.9" y="146.4" transform="rotate(-90 154.9 146.4)">RAC05E-05SKT</text>
<text x="168.1" y="146.5" transform="rotate(-90 168.1 146.5)">J1</text>
<text x="172.2" y="145.4" transform="rotate(-90 172.2 145.4)">Screw_Terminal</text>
</g>
<g font-size=".7" fill="#000080">
<text x="144.4" y="75.9">C9</text>
<text x="98.7" y="81.4">C12</text>
<text x="98.7" y="78.4">C11</text>
<text x="103.8" y="78.3">F2</text>
<text x="132.4" y="82.4">U2</text>
<text x="137.9" y="82.5" transform="rotate(-90 137.9 82.5)">C7</text>
<text x="98.7" y="84.4">C13</text>
<text x="161.7" y="86.1">C5</text>
<text x="112.7" y="96.6">C3</text>
<text x="153.5" y="120.4">F1</text>
</g>
<g font-size=".6" fill="#000080">
<text x="149.7" y="75.8">C8</text>
<text x="103.5" y="81">C14</text>
<text x="135.8" y="82.6" transform="rotate(-90 135.8 82.6)">C6</text>
<text x="165.7" y="86.3">C4</text>
<text x="117.4" y="96.3">C2</text>
<text x="145.8" y="96.4" transform="rotate(-90 145.8 96.4)">R3</text>
<text x="147.3" y="96.4" transform="rotate(-90 147.3 96.4)">R4</text>
<text x="158.6" y="118.3">U7</text>
</g>
</svg>
